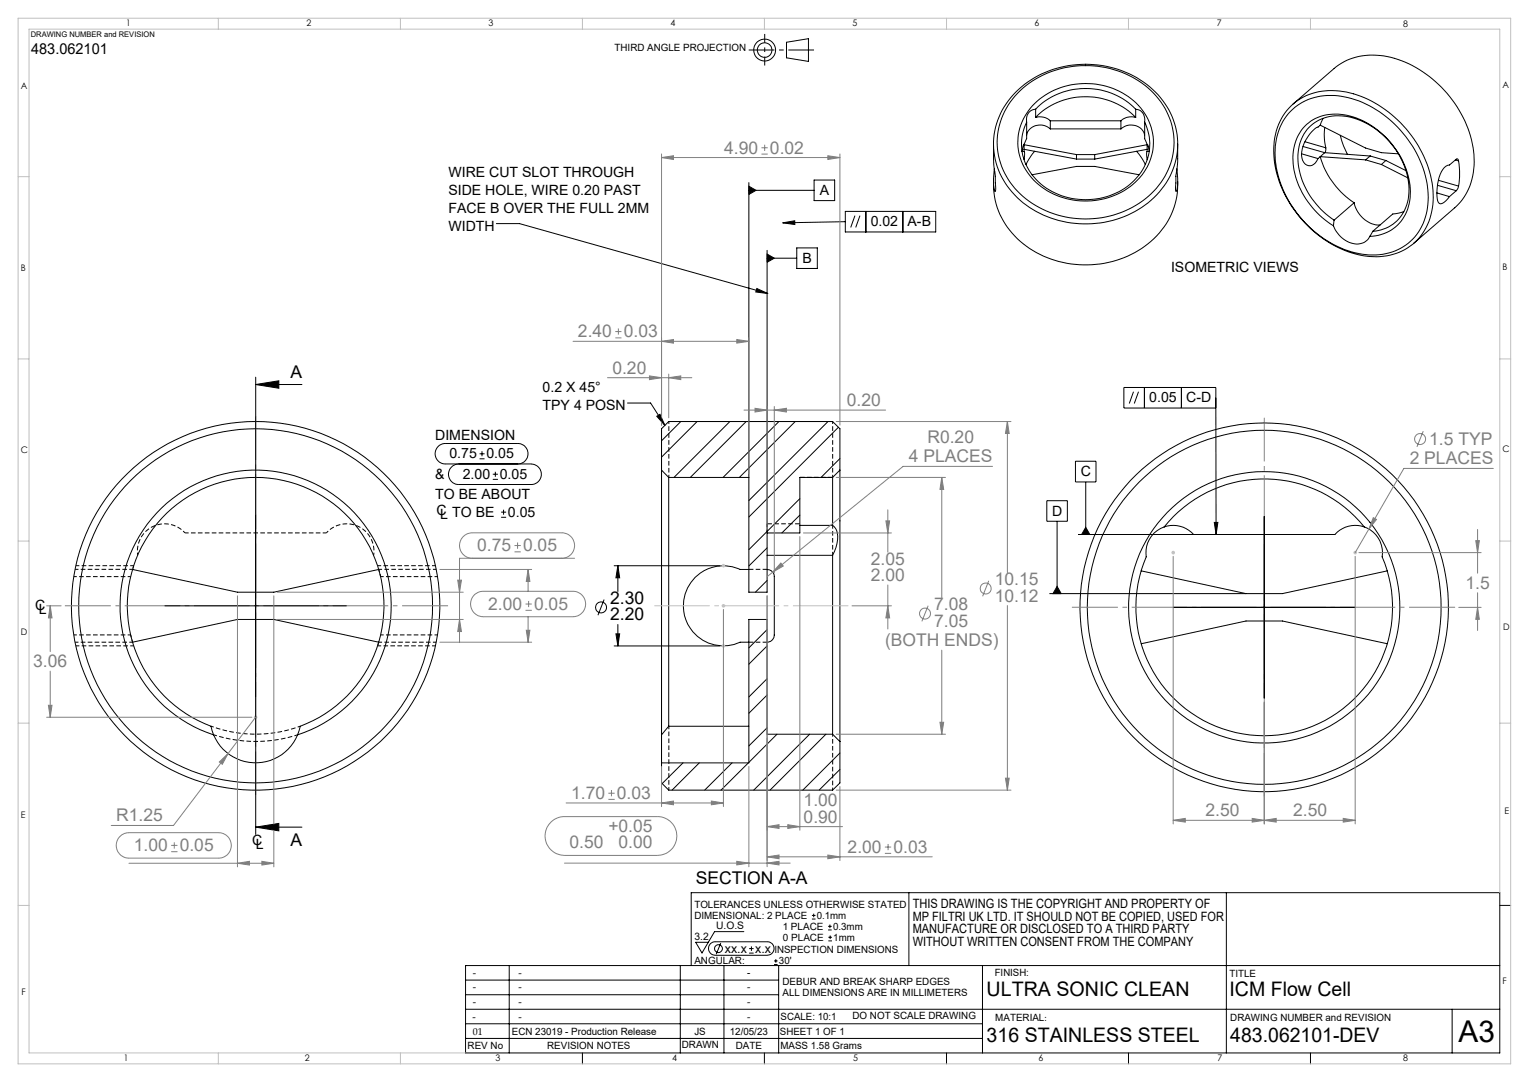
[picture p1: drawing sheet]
<svg xmlns="http://www.w3.org/2000/svg" width="420mm" height="297mm" viewBox="0 0 420 297" stroke-linecap="round" stroke-linejoin="round" font-family="sans-serif">
<path d="M35.9 158.3h-15.6M36.4 156.3h-15.8M119.8 156.3h-15.8M120.2 158.3h-15.6M20.3 174.3h15.6M36.4 176.3h-15.8M104.6 174.3h15.6M119.8 176.3h-15.8M183.7 216.9v-17.6" fill="none" stroke="#000" stroke-width=".27" stroke-dasharray="1.3 .6" stroke-dashoffset=".4" stroke-linecap="butt"/>
<path d="M36.7 155.3l-.3 1M50.8 146.3a7.5 7.5 0 0 0-8.8-1.8 7.5 7.5 0 0 0-4.2 7.9M102.6 152.4a7.5 7.5 0 0 0-4.2-7.9 7.5 7.5 0 0 0-8.8 1.8M103.7 177.2l.3-.9M82.5 199.3a35.3 35.3 0 0 1-24.5 0" fill="none" stroke="#000" stroke-width=".27" stroke-dasharray="1.3 .6" stroke-dashoffset=".5" stroke-linecap="butt"/>
<path d="M228.7 115.7v15.3M183.7 131v-15.3M104.6 158.3l-.6-2M35.9 174.3l.5 2M228.7 201.5v15.4" fill="none" stroke="#000" stroke-width=".27" stroke-dasharray="1.3 .6" stroke-dashoffset=".6" stroke-linecap="butt"/>
<path d="M36.7 155.3h-15.9M89.6 146.3h-38.8M119.6 155.3h-15.9M210.7 146.3v-2.5M228.7 144.2v8.2M20.8 177.3h15.9M103.7 177.3h15.9M58.7 201.7a37.3 37.3 0 0 0 23.1 0" fill="none" stroke="#000" stroke-width=".27" stroke-dasharray="1.3 .6" stroke-dashoffset=".3" stroke-linecap="butt"/>
<g fill="none" stroke="#000" stroke-width=".27">
<path d="M216 11.6l6.1-1v6.3l-6.1-1zM272.9 39.5l.1 5.8 .4 3 .1 3.7-.2 .6a11.9 11.9 0 0 1-.2-6.2M279 25.3a27.9 27.9 0 0 1 39.1 .7 19.8 19.8 0 0 1-1.9 29 28 28 0 0 1-37.5-1.5 19.7 19.7 0 0 1 .3-28.2zM279.5 25.6a26.8 26.8 0 0 1 38.1 .8 19.1 19.1 0 0 1-3 28.2 26.9 26.9 0 0 1-35.8-2.9 18.9 18.9 0 0 1 .7-26.1zM281.2 39.7h.1M281.3 39.7v-.1l-.6 2M281.3 39.7v1.9M281.3 39.7l14.4 2.7M282 33.5a14.2 14.2 0 0 0 6.2 18.6 19.3 19.3 0 0 0 25.2-4.8 13.6 13.6 0 0 0 1-13.8M282 33.5v4.6l-.7 1.6M283.6 29a20.5 20.5 0 0 1 29.7 .6 14.7 14.7 0 0 1-3.6 22.1 20.4 20.4 0 0 1-26.9-3.6 14.5 14.5 0 0 1 .8-19.1zM284.5 30a19.4 19.4 0 0 1 27.5 0"/>
<path d="M284.5 30a2.82 2.82 0 0 0-2.5 3.5M284.5 32.2a4.2 4.2 0 0 1 4 1M284.5 32.2a19.4 19.4 0 0 1 27.5 0M284.5 30v2.2M288.5 35.4a3.9 3.9 0 0 0-6.5 1.7M288.5 33.2v2.2M288.5 35.4h19.4M288.5 33.2h19.4M307.9 35.4a4 4 0 0 1 6.5 1.7M307.9 33.2v2.2M312 30a2.83 2.83 0 0 1 2.4 3.5M312 32.2a4.2 4.2 0 0 0-4.1 1"/>
<path d="M312 30v2.2M314.4 33.5v4.6l.7 1.6M315.1 39.7l.3 .4 .3 1.5M315.1 39.7v1.9M315.1 39.7l-14.4 2.7M315.1 39.7h.1M323.5 39.5v4.9l-.5 3.8v4.3a4.9 4.9 0 0 0 .5-3.5l-.2-2.7M354.5 30.6a16.6 16.6 0 0 1 17.8-3.2 30.2 30.2 0 0 1 20 26.8 15 15 0 0 1-18.1 15.6 30.1 30.1 0 0 1-22.6-19.8 20.1 20.1 0 0 1 1.3-17.4zM354.6 29.1a17.1 17.1 0 0 1 17.2-3.4 31.6 31.6 0 0 1 21.9 27.5 15.8 15.8 0 0 1-10.2 16.4 22.2 22.2 0 0 1-19-3.4 31.2 31.2 0 0 1-14.6-24.6 16.8 16.8 0 0 1 4.7-12.5zM355.2 28.5l11.3-9.7a18 18 0 0 1 18.5-2.1 31.7 31.7 0 0 1 19.9 26.8 16.5 16.5 0 0 1-5.3 13.5l-11.3 9.8M358.5 38.9l5.7 1.7M362.7 34.4l-.6 .5a9.4 9.4 0 0 0-4.5 8.4 2.12 2.12 0 0 0 1.7 2.1 2.12 2.12 0 0 0 2.4-1.2l.4-.7"/>
<path d="M362.7 34.4l12.4 6.2 4.3 1.3 4.7 .3M363.4 32.5l-.7 1.9M363.9 35l-.1 2.8 .4 2.8M368.2 37.1l.9 3 1 2.3M205.7 50.1v112.5h5v-93.9M205.7 52.2h17.9M205.7 51.1l2 1.1-2 1.2zM223.6 49.4h5.7v5.7h-5.7zM232.2 58h24.8v5.7h-24.8zM234.8 59.2l-1.1 3.2M236.2 59.2l-1.1 3.2M237.8 58v5.7"/>
<path d="M248 58v5.7M272.9 49.8a21.7 21.7 0 0 0 13.7 20.5 27.9 27.9 0 0 0 31.9-6.3 20.1 20.1 0 0 0 5-14.2M280.7 41.6h.6M281.3 41.6l.1 .4-.1 1.8M281.3 41l14.4 2.7M283.5 48l12.2-2.3h5l12.2 2.3M284.2 41.5l-1.2 1.6-1.2 2.1M295.7 42.4h5M295.7 42.4v1.3M295.7 43.7h5M300.7 42.4v1.3M312.2 41.5l1.2 1.6 1.2 2.1"/>
<path d="M315.1 41.6l-.1 .5 .1 1.7M315.1 41.6h.6M315.1 41l-14.4 2.7M357.5 42.2l4.6 1.3M357.9 40.2l6 1.7M362.7 43a22.9 22.9 0 0 0 9.3 12.7M362.7 43l-.6 .5M362.7 43l12.4 .9M363.9 41.9l-1.2 1.1M363.9 41.9l12.5 .9M364.2 40.6l-.1 1-.2 .3M372 55.7a7.5 7.5 0 0 0 7.1 6.1"/>
<path d="M372 55.7l-5.5 4.7M375.1 43.9l4.3 1.3M376.4 42.8l-1.3 1.1M376.4 42.8l4.3 1.3M379.4 45.2l7.3 3.6M380.7 44.1l-1.3 1.1M380.7 44.1l5.5 2.7M385.6 58.1l-3 .6-5.5 4.8M394.7 52.9l3.4 1.1M394.9 50.9l5.1 1.4M395.1 49.5l5.5 1.6M399.8 43.9l.8 .3"/>
<path d="M400 52.3l-1.9 1.7M400.6 44.2l-.1-.5-.3-.1-2.1 1.7a3.4 3.4 0 0 0-2.5 2.6 12.8 12.8 0 0 0-.5 7.6 .95 .95 0 0 0 1.6 0l1.4-1.5M400.6 51.1l-.6 1.2M400.6 44.2a21.3 21.3 0 0 1 0 6.9M136.3 61.4h6.4l68.2 19.2M207.9 79.2l3 1.4-3.3-.5zM210.7 70.9h8.2M210.7 69.7l2 1.2-2 1.1zM215 61.2l3.3-.6v1zM218.9 68h5.6v5.7h-5.6zM232.2 60.9l-17.2 .3M366.3 62a22.4 22.4 0 0 1-11.1-20.4 11.4 11.4 0 0 1 13.9-10.1 22.8 22.8 0 0 1 18.3 21.9 11.2 11.2 0 0 1-11.1 11.5"/>
<path d="M366.3 62a7 7 0 0 0 7.6 4.8l1.6-.8 .8-1.1M366.5 60.4a21.2 21.2 0 0 1-9.9-18.6 10.8 10.8 0 0 1 13.5-9.8 21.8 21.8 0 0 1 16.9 20.3 10.6 10.6 0 0 1-9.9 11.2M366.5 60.4l-.2 1.6M377.1 63.5l-.8 1.4M70.2 105.5l6.4-1v2.1zM70.2 105.5h12.7M70.2 103.5v125.6M172.4 110.6h6.3l3.9 6.2M180.4 114.3l.9-.6 1.3 3.1zM187 115.7l-5.3 5.3M191.5 115.7l-9.8 9.8M200.5 115.7l-15.4 15.4"/>
<path d="M205 115.7l-15.4 15.4M214 115.7l-15.4 15.4M218.4 115.7l-15.3 15.4M227.4 115.7l-21.7 21.7M230.3 117.3l-24.6 24.6M308.7 106.4h25.3v5.6h-25.3zM311.4 107.5l-1.2 3.3M312.7 107.5l-1.1 3.3M314.4 106.4v5.6M324.5 106.4v5.6M334 109.2v37.5M126 127.3a2.82 2.82 0 0 0-2.8 2.9 2.82 2.82 0 0 0 2.8 2.8h19.9a2.82 2.82 0 0 0 2.8-2.8 2.82 2.82 0 0 0-2.8-2.9h-23.6a2.8 2.8 0 0 1-2.8-2.8 2.8 2.8 0 0 1 2.8-2.8h19.9a2.8 2.8 0 0 1 2.8 2.8 2.8 2.8 0 0 1-2.8 2.8"/>
<path d="M131.7 125.9h1.4M131.7 124.6h1.4M132.4 123.9v1.3M135.4 131.6h1.4M135.4 130.2h1.4M136.1 129.5v1.4M138.3 139.9v1.4M181.7 129v72.7M181.7 129v-11.3l2-2h45l2 2v11.3M181.7 129l2 2.1M183.7 131.1v68.3M183.7 131.1h22"/>
<path d="M219.7 136.9l-14 14M228.7 131.1v13.1M228.7 131.1h-9v15.2h-9M230.7 129v74.5M230.7 129l-2 2.1M230.7 125.9l-5.2 5.2M287.5 137.4h5.7v5.7h-5.7zM295.4 126.6h5.7v5.7h-5.7zM298.2 132.3v14.4M36.4 156.3l28.8 6.3h10l28.8-6.3M70.2 141.3v50M137.7 142h1.3"/>
<path d="M137.7 140.6h1.3M168.7 155.3h29M169.7 155.3l.5 3.3h-1zM169.7 155.3v7.1M205.7 156.3h-2.4a11 11 0 0 0-15.6 10 11 11 0 0 0 15.6 10h2.4M210.7 156.3a1.94 1.94 0 0 1 2 2v16a1.97 1.97 0 0 1-2 2M210.7 152.4h18M210.7 159.3l-3.2 3.3M210.7 150.4l-5 5M219.7 144.2h9M219.7 141.4l-4.9 4.9M228.7 152.4v49.1"/>
<path d="M228.7 144.2a4.3 4.3 0 0 1 1.2 5l-1.2 3.2M290.4 143.1v19.8M298.2 144.7l1.2 2h-2.3zM313.5 156.7l28.8 6.2M319.8 144.6a7.5 7.5 0 0 0-4.9 8.3 35.2 35.2 0 0 0 32.4 49.1 35.2 35.2 0 0 0 32.4-49.1 7.5 7.5 0 0 0-4.9-8.3M319.8 144.6a35.3 35.3 0 0 1 55 0M319.8 144.6a7.6 7.6 0 0 1 8.1 2.1M333.6 143.4h.9l-.5 3.3zM347.3 141.7v50M374.8 144.6a7.5 7.5 0 0 0-8.1 2.1h-70.6M381.1 156.7l-28.9 6.2h-63.9M36.4 176.3l28.8-6.3h10l28.8 6.3"/>
<path d="M45.2 166.3h50M165.9 164.6l-1.6 4.3M168.7 177.3h29M169.2 174h1l-.5 3.3zM169.7 171.4v5.9M210.7 172.8l-5 5M210.7 177.3l-5 5M290.4 161l1.1 1.9h-2.3zM313.5 176.7l28.8-6.2h9.9l28.9 6.2M322.3 166.7h50M183.7 199.4l-2 2.3M183.7 199.4h22"/>
<path d="M210.7 186.3l-5 5M210.7 199.8l-5 4.9M210.7 190.8l-5 5M58.7 201.7l-.7-2.3a35.2 35.2 0 0 1-16-54.2 35.2 35.2 0 0 1 56.5 0 35.2 35.2 0 0 1-16 54.2l-.8 2.3M58.7 201.7a37.3 37.3 0 0 1-18.6-57.3 37.3 37.3 0 0 1 60.2 0 37.3 37.3 0 0 1-18.6 57.3M58.7 201.7a12.5 12.5 0 0 0 11.5 7.7 12.5 12.5 0 0 0 11.5-7.7M181.7 201.7v7.7M187.6 209.4l-5.7 5.7M192.1 209.4l-7.5 7.5M201.1 209.4l-7.5 7.5M205.6 209.4l-7.6 7.5M213.4 201.5l-7.7 7.8"/>
<path d="M222.4 201.5l-15.4 15.4M226.9 201.5l-15.4 15.4M228.7 201.5h-18v-31.5h-5v39.4h-24M228.7 201.5l2 2M230.7 203.5v11.4l-2 2h-45l-2-2v-5.5M230.7 206.7l-10.2 10.2M230.7 211.2l-5.7 5.7M70.2 227l6.4-1v2.1zM70.2 227h12.7M195.1 259.1l1.2-.6h14.5a1.85 1.85 0 0 1 1.8 1.9 1.85 1.85 0 0 1-1.8 1.8h-14.3a1.87 1.87 0 0 1-1.7-1.1 1.87 1.87 0 0 1 .3-2zM198 258.9l-1.3 3M204.3 255.7h-8l-3.5 5.9-1.7-2.9h3.5"/>
<path d="M206.4 259.8v1.2M223 252.3h1M223 251.3h1M223.5 250.8v1M227.5 255.3h1M227.5 254.3h1M227.5 258.3h1M227.5 257.3h1M228 253.8v1M228 256.8v1M249.7 245v20M336.9 245v44"/>
<path d="M412 248.5h3M127.9 273h86M127.9 269h86M127.9 277h284.1M139.9 265v24M186.9 265v24M189.9 265v-20h222.1v44h-284.1v-24h284.1M198.9 265v24M205.8 261.6h1.2M205.8 260.4h1.2M212.6 264.8h1M212.6 263.8h1"/>
<path d="M213.1 263.3v1M213.9 265v24M269.9 265v24M398.9 277v12M127.9 285h142M127.9 281h142M160 289v3M210 289v3M260 289v3M310 289v3M360 289v3"/>
<circle cx="210" cy="13.7" r="3"/>
<circle cx="210" cy="13.7" r="2"/>
<circle cx="70.2" cy="166.3" r="50.6"/>
<circle cx="70.2" cy="166.3" r="48.6"/>
<circle cx="165.1" cy="166.7" r="1.51"/>
<circle cx="347.3" cy="166.7" r="48.6"/>
<circle cx="347.3" cy="166.7" r="37.3"/>
<circle cx="347.3" cy="166.7" r="50.6"/>
<circle cx="197.4" cy="260.4" r="1.08"/>
</g>
<path d="M205.7 156.3h5M205.7 176.3h5" fill="none" stroke="#000" stroke-width=".27" stroke-dasharray="1.3 .6" stroke-linecap="butt"/>
<path d="M228.7 131h-9M219.7 143.8h-9" fill="none" stroke="#000" stroke-width=".27" stroke-dasharray="1.3 .6" stroke-dashoffset="-.1" stroke-linecap="butt"/>
<g fill="none" stroke="#808080" stroke-width=".27">
<path d="M210 39.7v1.7M181.7 43.2l3.3-.4v1zM181.7 42.3v74.4M181.7 43.2h49M209.2 42.3h1.7M209.2 40.6h1.7M227.4 42.8l3.3 .4-3.3 .6zM230.7 42.3v74.4M157.4 93.7h48.3M169 92.7h1.7M169 91h1.7M169.9 90.2v1.7"/>
<path d="M181.7 93.7l3.3-.5v1zM202.4 93.2l3.3 .5-3.3 .5zM205.7 92.7v37.3M166.9 103.7h23.1M178.4 103.2l3.3 .5-3.3 .5zM183.7 103.7l3.3-.5v1zM183.7 102.7v12M204.4 112.6h38.9M207.4 112.1l3.3 .5-3.3 .5zM210.7 111.6v33.7M212.7 112.6l3.3-.5v1zM212.7 111.6v45.7"/>
<path d="M229.7 115.7h48M276.7 115.7l.5 3.3h-1zM276.7 115.7v41.5M390.9 118.4l-1.7 4.3M229.7 131.1h30M243.9 139.9v11.6M258.7 131.1l.5 3.2h-1zM258.7 131.1v33M272.6 128h-24.5l-35.8 29.1M410.2 128.6h-24.6l-13.3 23.1M120.8 156.3h25.2M125.7 159.2h1.1l-.6 3.4z"/>
<path d="M129.7 153.2a3.5 3.5 0 0 1-3.5-3.4 3.5 3.5 0 0 1 3.5-3.5h24.6a3.5 3.5 0 0 1 3.5 3.5 3.5 3.5 0 0 1-3.5 3.4M141.3 151.5h1.8M141.3 149.8h1.8M142.2 148.9v1.7M145.1 156.3l.5 3.3h-1zM145.1 156.3v6M157.8 153.2h-31.6v23.2M212.3 157.1l-1.6 1.2M214.5 154.5l.7 .9-2.9 1.7zM219.7 147.3v80.6M220.7 146.3h24.2M243.3 143h1.1l-.5 3.3z"/>
<path d="M271.6 159.4l-1.7 4.3M322.3 152.7v73.5M372.3 152.7v73.5M373.3 151.7h33.6M377.2 142.1l.9 .5-2.1 2.6zM405.4 148.4h1l-.5 3.3zM405.9 145.3v12M12.8 166.3h4M13.8 166.3v12.6M13.8 166.3l.5 3.3h-1zM65.2 163.5v74.4M75.2 163.5v74.4"/>
<path d="M76.2 162.6h51M76.2 170h51M120.8 176.3h25.2M126.2 170l.6 3.4h-1.1zM130.3 163.3l.9-.6 1.3-.4h24.9a3.5 3.5 0 0 1 3.5 3.5 3.5 3.5 0 0 1-3.5 3.5h-24.6a3.5 3.5 0 0 1-3.3-2.2 3.5 3.5 0 0 1 .8-3.8zM144.4 167.5h1.7M144.4 165.8h1.7M144.6 173h1l-.5 3.3zM145.1 169.3v7M145.2 165v1.6M198.7 167.3v54.1M210.7 163.5v74.4"/>
<path d="M234 166.3h10.9M243.9 160.6v12M243.9 166.3l.5 3.3h-1.1zM255 166.3l-1.8 4.3M258.7 178.5v23M276.7 166.2v50.7M400.7 166.7h6.2M405.9 162.7v10.4M405.9 166.7l.5 3.3h-1zM12.8 196.9h56.4M13.3 193.6h1l-.5 3.3zM13.8 184.2v12.7"/>
<path d="M70.2 196.9l-22.5 29.7h-17.1M258.2 198.3h1l-.5 3.2zM347.3 192.7v33.5M60.3 209.2l2.4-2.4-1.6 3zM167.1 219.4h1.7M167.1 217.7h1.7M168 216.8v1.8M181.7 210.4v11M195.4 219.9l3.3 .5-3.3 .5zM205.7 210.4v27.5M229.7 216.9h48M229.7 201.5h30"/>
<path d="M230.7 215.9v20.3M276.2 213.6h1l-.5 3.3zM32.8 229.7l1.3-.9 1.3-.2h24.6a3.5 3.5 0 0 1 3.5 3.5 3.5 3.5 0 0 1-3.5 3.4h-24.6a3.5 3.5 0 0 1-3.2-2 3.5 3.5 0 0 1 .6-3.8zM35.4 237h39.8M47 233.8h1.8M47 232.1h1.8M47.9 231.2v1.7M65.2 237l3.3-.6v1.1zM71.9 236.4l3.3 .6-3.3 .5zM151.2 225.8l1.6-1.2 1.9-.4h25.9a5.3 5.3 0 0 1 5.3 5.3 5.3 5.3 0 0 1-5.3 5.3h-25.6a5.3 5.3 0 0 1-4.9-3.2 5.3 5.3 0 0 1 1.1-5.8zM155 236.9h62.1M155.5 220.4h43.2"/>
<path d="M181.7 220.4l3.3-.5v1zM202.4 236.4l3.3 .5-3.3 .5zM210.7 235.2l3.3-.5v1zM210.7 226.9l3.3-.5v1zM210.7 235.2h45.4M210.7 226.9h20.7M210.7 236.9l3.3-.5v1zM216.4 226.4l3.3 .5-3.3 .5zM227.4 234.7l3.3 .5-3.3 .5zM243.1 234.2h1.7M243.1 232.5h1.7M243.9 231.7v1.7"/>
<path d="M322.3 225.2l3.3-.6v1.1zM344 224.6l3.3 .6-3.3 .5zM347.3 225.2l3.3-.6v1.1zM369 224.6l3.3 .6-3.3 .5zM372.3 225.2h-50"/>
<circle cx="390.1" cy="120.5" r="1.51"/>
<circle cx="254.1" cy="168.4" r="1.51"/>
<circle cx="270.8" cy="161.5" r="1.51"/>
</g>
<g fill="none" stroke="#c0c0c0" stroke-width=".27">
<path d="M5 5h410v287h-410zM60 5v3M110 5v3M160 5v3M210 5v3M260 5v3M310 5v3M360 5v3M5 48.5h3M412 48.5h3M5 98.5h3M412 98.5h3"/>
<path d="M5 148.5h3M198.2 155.3h1M198.4 154.9l.7 .7M198.7 154.8v1M199.1 154.9l-.7 .7M321.8 151.7h1M321.9 151.3l.7 .7M322.3 151.2v1M322.6 151.3l-.7 .7M371.8 151.7h1M371.9 151.3l.7 .7M372.3 151.2v1"/>
<path d="M372.6 151.3l-.7 .7M412 148.5h3M198.2 166.3h1M198.2 177.3h1M198.4 165.9l.7 .7M198.4 176.9l.7 .8M198.7 165.8v1M198.7 176.8v1M199.1 165.9l-.7 .7M199.1 176.9l-.7 .8M5 198.5h3M69.7 196.9h1"/>
<path d="M69.8 196.5l.8 .7M70.2 196.4v1M70.6 196.5l-.8 .7M412 198.5h3M5 248.5h3M412 245v-237h-404v281h119.9M60 289v3M110 289v3"/>
</g>
<path d="M210.1 9.3v8.7" fill="none" stroke="#000" stroke-width=".27" stroke-dasharray="15.2 1.3 1.3 1.3" stroke-dashoffset="12.8" stroke-linecap="butt"/>
<path d="M205.7 13.7h17.9" fill="none" stroke="#000" stroke-width=".27" stroke-dasharray="15.2 1.3 1.3 1.3" stroke-dashoffset="8.2" stroke-linecap="butt"/>
<path d="M179.7 166.3h53.3" fill="none" stroke="#c0c0c0" stroke-width=".27" stroke-dasharray="15.2 1.3 1.3 1.3" stroke-linecap="butt"/>
<path d="M123.1 166.3h-105.3M294.4 166.7h105.3" fill="none" stroke="#808080" stroke-width=".27" stroke-dasharray="15.2 1.3 1.3 1.3" stroke-dashoffset="2.6" stroke-linecap="butt"/>
<path d="M70.2 218.2v-103.9M347.3 218.6v-103.9" fill="none" stroke="#808080" stroke-width=".27" stroke-dasharray="15.2 1.3 1.3 1.3" stroke-dashoffset="3.3" stroke-linecap="butt"/>
<g fill="#000">
<path d="M70.2 105.5l6.4-1v2.1zM70.2 227l6.4-1v2.1z"/>
<path d="M180.4 114.3l.9-.6 1.3 3.1zM215 61.2l3.3-.6v1zM205.7 51.1l2 1.1-2 1.2zM210.7 69.7l2 1.2-2 1.1zM207.9 79.2l3 1.4-3.3-.5z"/>
<path d="M169.7 155.3l.5 3.3h-1zM169.2 174h1l-.5 3.3z"/>
</g>
<g fill="#808080">
<path d="M195.4 219.9l3.3 .5-3.3 .5zM181.7 220.4l3.3-.5v1zM369 224.6l3.3 .6-3.3 .5zM347.3 225.2l3.3-.6v1.1z"/>
<path d="M13.3 193.6h1l-.5 3.3zM13.8 166.3l.5 3.3h-1zM243.3 143h1.1l-.5 3.3zM243.9 166.3l.5 3.3h-1.1zM405.4 148.4h1l-.5 3.3zM405.9 166.7l.5 3.3h-1zM322.3 225.2l3.3-.6v1.1zM344 224.6l3.3 .6-3.3 .5z"/>
<path d="M60.3 209.2l.8 .6 1.6-3zM145.1 156.3l.5 3.3h-1zM144.6 173h1l-.5 3.3zM125.7 159.2h1.1l-.6 3.4zM126.2 170l.6 3.4h-1.1zM276.2 213.6h1l-.5 3.3zM276.7 115.7l.5 3.3h-1zM258.7 131.1l.5 3.2h-1zM258.2 198.3h1l-.5 3.2zM214.5 154.5l-2.2 2.6 2.9-1.7zM377.2 142.1l-1.2 3.1 2.1-2.6z"/>
<path d="M210.7 235.2l3.3-.5v1zM227.4 234.7l3.3 .5-3.3 .5zM207.4 112.1l3.3 .5-3.3 .5zM212.7 112.6l3.3-.5v1z"/>
<path d="M181.7 93.7l3.3-.5v1zM202.4 93.2l3.3 .5-3.3 .5z"/>
<path d="M65.2 237l3.3-.6v1.1zM71.9 236.4l3.3 .6-3.3 .5z"/>
<path d="M216.4 226.4l3.3 .5-3.3 .5zM210.7 226.9l3.3-.5v1zM183.7 103.7l3.3-.5v1zM178.4 103.2l3.3 .5-3.3 .5z"/>
<path d="M202.4 236.4l3.3 .5-3.3 .5zM210.7 236.9l3.3-.5v1zM181.7 43.2l3.3-.4v1zM227.4 42.8l3.3 .4-3.3 .6z"/>
</g>
<path d="M333.6 143.4h.9l-.5 3.3zM290.4 161l1.1 1.9h-2.3zM298.2 144.7l1.2 2h-2.3z" fill="#000"/>
<text font-size="8.2" x="400.6" y="286.1">A3</text>
<g font-size="5.5">
<text x="271" y="273.4">ULTRA SONIC CLEAN</text>
<text x="337.7" y="273.4">ICM Flow Cell</text>
<text x="271" y="286.1">316 STAINLESS STEEL</text>
<text x="338" y="286.1">483.062101-DEV</text>
</g>
<g font-size="4.8" fill="#808080">
<text x="198.9" y="42.1">4.90</text>
<text x="211.5" y="42.2">0.02</text>
<text x="158.8" y="92.6">2.40</text>
<text x="171.3" y="92.6">0.03</text>
<text x="168.2" y="102.6">0.20</text>
<text x="232.6" y="111.5">0.20</text>
<text x="254.7" y="121.5">R0.20</text>
<text x="392.6" y="122.1">1.5 TYP</text>
<text x="249.7" y="126.9">4 PLACES</text>
<text x="387.2" y="127.5">2 PLACES</text>
<text x="131.1" y="151.3">0.75</text>
<text x="143.7" y="151.3">0.05</text>
<text x="239.2" y="155">2.05</text>
<text x="239.2" y="159.5">2.00</text>
<text x="273.3" y="160.6">10.15</text>
<text x="402.5" y="161.6">1.5</text>
<text x="134.1" y="167.4">2.00</text>
<text x="146.7" y="167.4">0.05</text>
<text x="256.6" y="167.5">7.08</text>
<text x="273.3" y="165.1">10.12</text>
<text x="256.6" y="172">7.05</text>
<text x="243.1" y="177.4">(BOTH ENDS)</text>
<text x="9.1" y="183.1">3.06</text>
<text x="156.9" y="219.3">1.70</text>
<text x="169.5" y="219.3">0.03</text>
<text x="220.8" y="221.3">1.00</text>
<text x="31.9" y="225.5">R1.25</text>
<text x="220.8" y="225.8">0.90</text>
<text x="331.2" y="224.1">2.50</text>
<text x="355.2" y="224.1">2.50</text>
<text x="36.8" y="233.6">1.00</text>
<text x="49.4" y="233.6">0.05</text>
<text x="156.4" y="232.9">0.50</text>
<text x="167.1" y="228.4">+0.05</text>
<text x="169.9" y="232.9">0.00</text>
<text x="232.8" y="234.1">2.00</text>
<text x="245.4" y="234.1">0.03</text>
</g>
<g font-size="4.8">
<text x="79.8" y="103.7">A</text>
<text x="167.6" y="165.8">2.30</text>
<text x="167.6" y="170.3">2.20</text>
<text x="79.8" y="232.3">A</text>
<text x="191.1" y="242.6">SECTION A-A</text>
</g>
<text font-size="4.1" x="8.6" y="14.9">483.062101</text>
<g font-size="3.9">
<text x="123.2" y="48.7">WIRE CUT SLOT THROUGH</text>
<text x="123.2" y="53.6">SIDE HOLE, WIRE 0.20 PAST</text>
<text x="225.2" y="53.5">A</text>
<text x="123.2" y="58.5">FACE B OVER THE FULL 2MM</text>
<text x="123.2" y="63.3">WIDTH</text>
<text x="239.2" y="62.1">0.02</text>
<text x="249.3" y="62.1">A-B</text>
<text x="220.4" y="72.1">B</text>
<text x="321.7" y="74.6">ISOMETRIC VIEWS</text>
<text x="149" y="107.6">0.2 X 45°</text>
<text x="149" y="112.5">TPY 4 POSN</text>
<text x="315.7" y="110.5">0.05</text>
<text x="325.8" y="110.5">C-D</text>
<text x="119.5" y="120.8">DIMENSION</text>
<text x="123.4" y="125.8">0.75</text>
<text x="133.6" y="125.8">0.05</text>
<text x="119.6" y="131.5">&amp;</text>
<text x="127.1" y="131.5">2.00</text>
<text x="137.3" y="131.5">0.05</text>
<text x="296.9" y="130.7">C</text>
<text x="119.5" y="137">TO BE ABOUT</text>
<text x="119.9" y="141.4">C</text>
<text x="120.9" y="142.5">L TO BE</text>
<text x="139.5" y="141.9">0.05</text>
<text x="289" y="141.5">D</text>
<text x="9.6" y="167.4">C</text>
<text x="10.6" y="168.5">L</text>
<text x="69.3" y="231.9">C</text>
<text x="70.3" y="232.9">L</text>
</g>
<g font-size="3.5">
<text x="250.7" y="249.2">THIS DRAWING IS THE COPYRIGHT AND PROPERTY OF</text>
<text x="250.7" y="252.7">MP FILTRI UK LTD. IT SHOULD NOT BE COPIED, USED FOR</text>
<text x="250.7" y="256.2">MANUFACTURE OR DISCLOSED TO A THIRD PARTY</text>
<text x="250.7" y="259.8">WITHOUT WRITTEN CONSENT FROM THE COMPANY</text>
</g>
<text font-size="3.4" x="199.1" y="261.5">xx.x x.x</text>
<g font-size="2.8">
<text x="196.7" y="255.1">U.O.S</text>
<text x="190.8" y="258">3.2</text>
<text x="129.9" y="268">-</text>
<text x="142.5" y="268">-</text>
<text x="129.9" y="275.9">-</text>
<text x="129.9" y="271.7">-</text>
<text x="142.5" y="271.7">-</text>
<text x="142.5" y="275.9">-</text>
<text x="205.3" y="271.7">-</text>
<text x="205.3" y="275.9">-</text>
<text x="129.8" y="279.9">-</text>
<text x="142.5" y="279.9">-</text>
<text x="205.3" y="279.9">-</text>
<text x="129.9" y="284">01</text>
</g>
<g font-size="2.7">
<text x="168.8" y="14.1">THIRD ANGLE PROJECTION</text>
<text x="190.7" y="249.2">TOLERANCES UNLESS OTHERWISE STATED</text>
<text x="190.7" y="252.2">DIMENSIONAL: 2 PLACE</text>
<text x="215" y="255.2">1 PLACE</text>
<text x="224.4" y="252.2">0.1mm</text>
<text x="228.8" y="255.2">0.3mm</text>
<text x="212.7" y="261.5">INSPECTION DIMENSIONS</text>
<text x="215.1" y="258.2">0 PLACE</text>
<text x="228.9" y="258.2">1mm</text>
<text x="190.7" y="264.7">ANGULAR:</text>
<text x="205.3" y="267.9">-</text>
<text x="214" y="264.7">30'</text>
<text x="273.3" y="267.9">FINISH:</text>
<text x="337.7" y="268.3">TITLE</text>
<text x="215" y="270.5">DEBUR AND BREAK SHARP EDGES</text>
<text x="215" y="273.5">ALL DIMENSIONS ARE IN MILLIMETERS</text>
<text x="214.4" y="279.9">SCALE: 10:1</text>
<text x="234.2" y="279.8">DO NOT SCALE DRAWING</text>
<text x="273.4" y="280.2">MATERIAL:</text>
<text x="338" y="280.3">DRAWING NUMBER and REVISION</text>
<text x="128.4" y="287.9">REV No</text>
<text x="140.6" y="284">ECN 23019 - Production Release</text>
<text x="150.3" y="287.9">REVISION NOTES</text>
<text x="187.3" y="287.7">DRAWN</text>
<text x="190.7" y="284.1">JS</text>
<text x="200.5" y="284.1">12/05/23</text>
<text x="202.1" y="287.9">DATE</text>
<text x="214.2" y="284.1">SHEET 1 OF 1</text>
<text x="214.4" y="287.9">MASS 1.58 Grams</text>
</g>
<g font-size="2.5">
<text x="34.6" y="7.2">1</text>
<text x="84.2" y="7.2">2</text>
<text x="134.2" y="7.2">3</text>
<text x="184.2" y="7.2">4</text>
<text x="234.2" y="7.2">5</text>
<text x="284.2" y="7.2">6</text>
<text x="334.2" y="7.2">7</text>
<text x="385.5" y="7.4">8</text>
<text x="5.7" y="24.4">A</text>
<text x="412.8" y="24.1">A</text>
<text x="5.7" y="74.4">B</text>
<text x="412.8" y="74.1">B</text>
<text x="5.7" y="124.4">C</text>
<text x="412.7" y="124.1">C</text>
<text x="412.9" y="172.8">D</text>
<text x="5.7" y="174.4">D</text>
<text x="5.7" y="224.4">E</text>
<text x="413.2" y="223.5">E</text>
<text x="5.9" y="273.3">F</text>
<text x="412.7" y="270">F</text>
<text x="34" y="291.3">1</text>
<text x="83.7" y="291.3">2</text>
<text x="136.1" y="291.1">3</text>
<text x="184.6" y="291.4">4</text>
<text x="234.4" y="291.4">5</text>
<text x="285.2" y="291.4">6</text>
<text x="334.5" y="291.2">7</text>
<text x="385.5" y="291.3">8</text>
</g>
<text font-size="2.1" x="8.5" y="10.3">DRAWING NUMBER and REVISION</text>
</svg>
